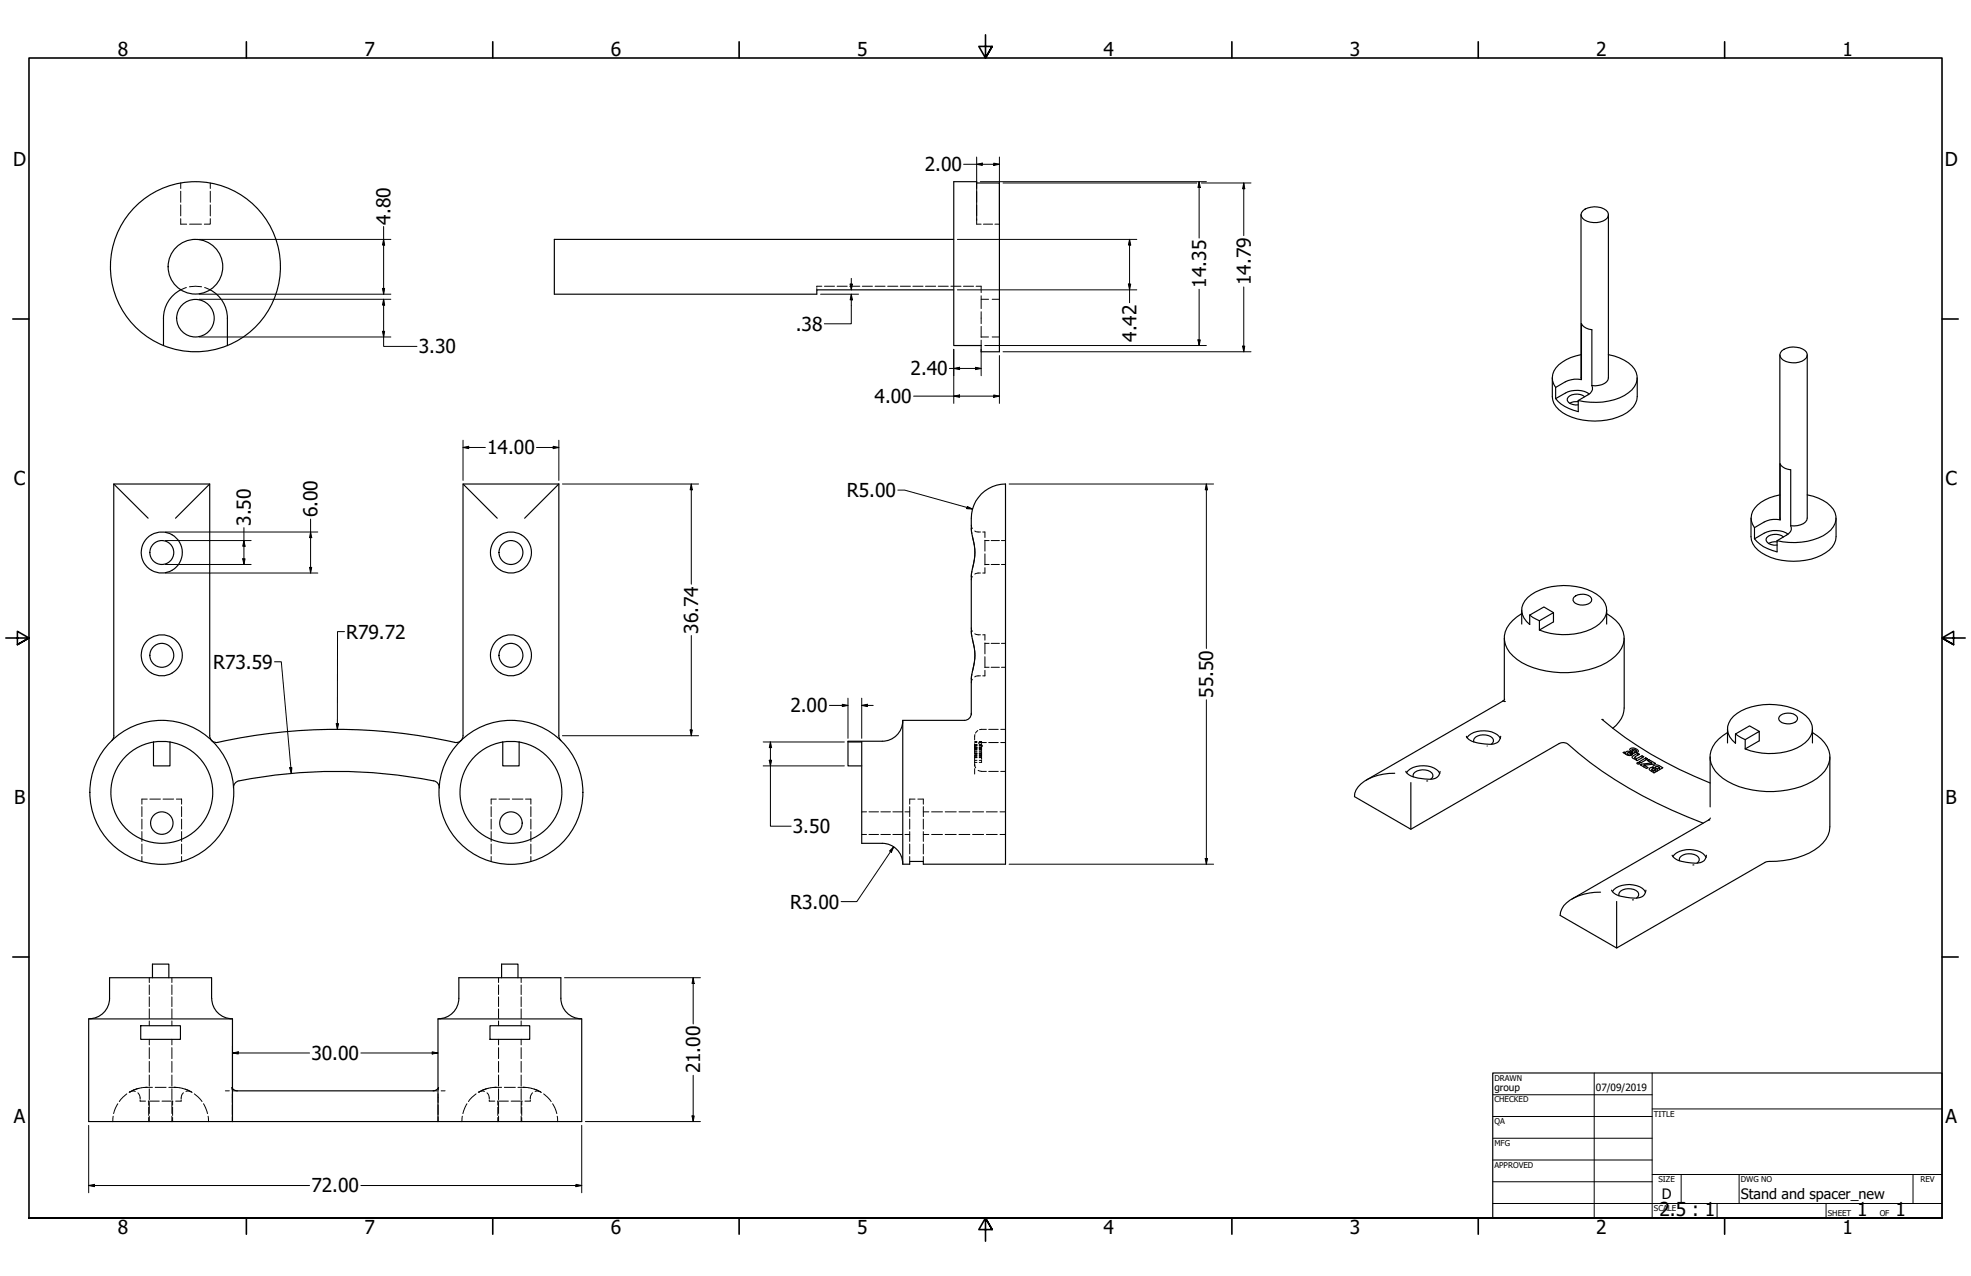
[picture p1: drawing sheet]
<svg xmlns="http://www.w3.org/2000/svg" width="864mm" height="559mm" viewBox="0 0 864 559" stroke-linecap="round" stroke-linejoin="round" font-family="sans-serif">
<!-- layer: Visible (ANSI) -->
<g fill="none" stroke="#000" stroke-width=".51">
<path d="M417.9 79.6h10v.5h10v74h-8v-2.8h-12zM692.7 94l.2 72.2M693.6 92.3a8.3 8.3 0 0 1 10.8 .5 2.74 2.74 0 0 1-2 4 9 9 0 0 1-9-1.2 2.19 2.19 0 0 1 .2-3.3zM704.7 94v71.5a5.1 5.1 0 0 1-5.7 3.5l-1.5-.2M417.9 104.8h-175v24h115v-1.9h60M79.1 126.9a14 14 0 0 0-7.5 12.4v12M92.1 126.9a14 14 0 0 1 7.5 12.5v11.9M692.7 155.3a17 17 0 0 0-11.9 7.2 6.7 6.7 0 0 0 .8 7.2M704.7 155.3a17.8 17.8 0 0 1 11.5 6.3 7.3 7.3 0 0 1-2.7 10.4 27.7 27.7 0 0 1-22 3.4M779.8 155.4l.2 72.2M780.7 153.7a8.4 8.4 0 0 1 10.8 .5 2.74 2.74 0 0 1-1.9 4 9 9 0 0 1-9.1-1.2 2.24 2.24 0 0 1 .2-3.3zM791.8 155.4v71.5a5 5 0 0 1-5.7 3.4h-1.5"/>
<path d="M680.1 165.5v8.2a9.8 9.8 0 0 0 6.5 8.1 29.3 29.3 0 0 0 26.3-1.1 9.1 9.1 0 0 0 4.5-7v-8.2M681.6 174.6a17.2 17.2 0 0 0 9.9 5.7v-4.9M681.6 169.7v4.9M691.5 175.9l-2 .1-1.7 .6M692.9 166.2a13.7 13.7 0 0 0-11.3 3.5M692.9 166.2v-24.5a5.2 5.2 0 0 0 4.6 2.7v24.4M694.3 173.7a5.3 5.3 0 0 0-7.6 1 3.6 3.6 0 0 0 4.8 2.6M696.3 172.5a10.5 10.5 0 0 0-10.4-.4l-4.3 2.5M697.5 168.8a2.93 2.93 0 0 1-1.7 4.1l-4.3 2.5M49.8 212l15.1 14.9M91.9 212l-15 14.9M202.9 212l15 14.9"/>
<path d="M244.9 212v110.2l.3 1.4 .6 .7M244.9 212h-42v110.2a3 3 0 0 1-3.7 2.9 242.5 242.5 0 0 0-104.7 .1 3 3 0 0 1-2.6-3v-110.2h-42.1v110.2M244.9 212l-15 14.9M779.8 216.7a17.2 17.2 0 0 0-11.8 7.1 6.8 6.8 0 0 0 .7 7.3M791.8 216.7a16.2 16.2 0 0 1 12.2 7.8 7.5 7.5 0 0 1-3.4 8.9 27.7 27.7 0 0 1-22 3.4M767.2 226.9v8.1a9.8 9.8 0 0 0 6.5 8.1 27.9 27.9 0 0 0 27.9-2.2 8.1 8.1 0 0 0 2.9-5.9v-8.1M768.7 236a16.6 16.6 0 0 0 9.9 5.7v-4.9M768.7 231.1v4.9M778.6 237.3l-2 .1-1.7 .6M780 227.6a10.5 10.5 0 0 0-7 1l-4.3 2.5M780 227.6v-24.5a5.3 5.3 0 0 0 4.6 2.6v24.6M781.4 235.1a5.3 5.3 0 0 0-7.6 1 3.6 3.6 0 0 0 4.8 2.6"/>
<path d="M783.5 233.9a10.7 10.7 0 0 0-10.5-.4l-4.3 2.5M784.6 230.3a2.91 2.91 0 0 1-1.8 4l-4.2 2.5M659.1 279.5v27M666.7 268.7a13.9 13.9 0 0 0-7.6 9.9 11.8 11.8 0 0 0 5.6 10.2 39.7 39.7 0 0 0 31.5 4.4 22.6 22.6 0 0 0 14.2-9.2 10.5 10.5 0 0 0-4.3-13.9l-2.1-1.4M666.7 267.2v6.1M670.2 269.4v4.1a7.5 7.5 0 0 1 .7-13.1 27.6 27.6 0 0 1 30.2 1 7.3 7.3 0 0 1-.3 11.8 27.9 27.9 0 0 1-26.3 2.7M670.2 269.4l4.3 2.4M674.5 271.8l6.2-3.5v4.1l-6.2 3.5M674.5 271.8v4.1M680.7 268.3l-4.2-2.5-6.3 3.6M689.7 261.5a5.5 5.5 0 0 1 7.6 .5 1.95 1.95 0 0 1-1.5 2.5 5.3 5.3 0 0 1-6.6-1.6zM704 267.2v6.1"/>
<path d="M711.6 279.5v30.6a11.6 11.6 0 0 1-5 8.9M395.5 315.6a9 9 0 0 1-8.9 9h-15.1v.3h6.1v44.4h9a9 9 0 0 1 8.9 9M425.6 312.5l-.7 1.8-1 .9-1.3 .3h-27.1v63h3.1v-1.2h6v1.2h36v-166.5a15 15 0 0 0-15 14.9 22.3 22.3 0 0 0 .5 8 24.7 24.7 0 0 1-.3 15.3l-.2 2.1v25.4a29.4 29.4 0 0 1 .8 15l-.8 4.7v15.6M659.3 306.2l-.8 .8-59.9 34.6M701.9 315a168 168 0 0 0 47.4 27.9M756.9 319.2v6.2M780.2 313.2a5.3 5.3 0 0 1 7.4 1.2 3.6 3.6 0 0 1-4.6 2.6 3.5 3.5 0 0 1-3.7-2.4zM794.1 319.2v6.2M49.9 322.2l-.1 .9-.8 1.2M67.2 324.9v10.5h7.3v-10.5M220.3 324.9v10.5h7.2v-10.5M371.5 324.9v10.5h6.1"/>
<path d="M611.1 338.6a20.5 20.5 0 0 0-16 6l-1.5 2.8-.1 1.5 24.7 14.3 64.9-37.6a3.6 3.6 0 0 1 3.9 .3 186.1 186.1 0 0 0 59.3 34.6M616 337.8a4.6 4.6 0 0 0 4.3 2.7l1.9 .4a9.4 9.4 0 0 0 7.8-.8l1-2.3M616.3 338.4a9.9 9.9 0 0 1 12-2l2 1.4 .5 1M642.5 322.5a5 5 0 0 0 4.2 2.7l2 .4a9.5 9.5 0 0 0 7.8-.8l1-2.3M642.8 323.1a10 10 0 0 1 12-2l1.2 .6 1.4 1.7M645.7 324.9a3.2 3.2 0 0 1 4-3.1 3.7 3.7 0 0 1 4.7 2.8l-1 1.3M651.6 326.7h.1M711.6 329.4v.4M712.2 329.6h-1l1 .6M712.2 329.6v.5M713 330v.6M713 329.8a.66 .66 0 0 1 .8-.4 .66 .66 0 0 1 .5 .6 .67 .67 0 0 1-.7 .4 .67 .67 0 0 1-.6-.6z"/>
<path d="M714.4 329.9v.9M714.8 329.4l-.6-.3a1.54 1.54 0 0 0-2 .5M714.8 329.4l.2 .1M714.8 329.4v1.3M714.9 329.4v1.2M715 329.5l.4-.2-1.3-1a2.24 2.24 0 0 1 3.8 .8l-2.6 .7a1.45 1.45 0 0 1-1.1 1.3 1.45 1.45 0 0 1-1.5-.6l-.5-.3M715 329.5v1.1M715.1 328.2v.9M715.2 328.1a1.19 1.19 0 0 1 1.7 .8 1.31 1.31 0 0 1-1.7-.8zM715.3 329.8v.5M715.4 329.4v.5M716.3 329.4v.3"/>
<path d="M716.3 331.7v.7M717 328.8v.7M717 332.5v.4M717.2 334.1l.5-.2 .7 .2a.58 .58 0 0 1-.6 .5 .58 .58 0 0 1-.6-.5zM717.5 329.8l.9 .5-2 1.2-.1 .3 .5 .3 2.7-1.1 .8 .4-3 1.7-.6-.4 .2-.3M717.5 329.8l-2.4 1.7 .5 .7 1.3 .2M717.5 329.8v1M718.2 333.6l2.9-1.7 .8 .5-3 1.7zM718.7 335l.5-.4 4.5-.5-1.9-1 .6-.4 3 1.6-.6 .3-4.5 .5 1.8 1.1-.7 .3zM719.2 334.6v.6M719.5 331v.9M720.3 335.1v.8"/>
<path d="M721.1 331.9v.9M722.4 332.7v.7M722.6 336.6l.7-.5 1.1 .1-.2-.5 .5-.5a3.4 3.4 0 0 1 3.9 1l-3.9 2.3-1.8-1.2zM723.7 334.1v.7M723.8 336.9v1M724.4 336.2v.4v-.4M724.6 337.6l-.8-.7 .6-.3 1.1 .5v.9M725.2 336v.9M725.5 337.1l-.9 .5v.8M727.1 337.1v-.9l-1 .5v1M727.1 336.2l-1.2-.6-.7 .3 .9 .8M749.3 331.5v21.9"/>
<path d="M756.9 320.8a12.8 12.8 0 0 0-7.6 11.6 13.5 13.5 0 0 0 7.7 9.8 40 40 0 0 0 39.2-1.3 11.3 11.3 0 0 0 5.2-12.1 14.9 14.9 0 0 0-7.3-8M760.4 321.4v4.1a7.5 7.5 0 0 1 .7-13.1 28.4 28.4 0 0 1 28.5-.2 7.5 7.5 0 0 1 1.4 13 27.6 27.6 0 0 1-26.3 2.8M760.4 321.4l4.3 2.5M764.7 323.9l6.1-3.6v4.1l-6.1 3.6M764.7 323.9v4.1M770.8 320.3l-4.2-2.4-6.2 3.5M801.8 331.5v30.6a12.4 12.4 0 0 1-6.8 10.1 40.2 40.2 0 0 1-21.2 5.2l-65.5 37.8-24.7-14.3a9.2 9.2 0 0 1 6.1-7.7 25.3 25.3 0 0 1 11.6-2.5M102.3 345.1l.2-1.2 1.1-1.5a210.4 210.4 0 0 1 87.6 0l1.1 1.5 .2 1.2M618.2 342.7v20.5M619.3 340.2a2.07 2.07 0 0 1 1.6-2.6 5.7 5.7 0 0 1 6.9 1.6l-.2 1.4-.7 .6M749.4 358.3l-.7 .8-59.9 34.6M732.7 374.5a6 6 0 0 0 5.2 2.9 11.4 11.4 0 0 0 8.8-.5l.8-1.4 .1-1"/>
<path d="M733 375.2a10 10 0 0 1 12-2.1l1.1 .7 1.4 1.7M735.9 376.9a3.2 3.2 0 0 1 4-3 3.7 3.7 0 0 1 4.6 2.8l-.9 1.3M706.1 389.8a6 6 0 0 0 5.4 2.9 12.7 12.7 0 0 0 8.2-.1 3.5 3.5 0 0 0 1.5-2.8M706.5 390.5a10 10 0 0 1 12-2.1l1.1 .7 1.4 1.7M708.3 394.8v20.4M709.4 392.3a3.2 3.2 0 0 1 4-3.1 3.7 3.7 0 0 1 4.6 2.8l-1 1.3M66.8 428.2v-6h7.2v6M92.7 437.2v-9h-44.7v9a9 9 0 0 1-9 9M92.8 437.2a9 9 0 0 0 9 9M219.8 428.2v-6h7.1v6M38.9 446.2h63v45h-63zM61.7 449.2h17.4v6h-17.4z"/>
<path d="M214.7 449.2h17.4v6h-17.4zM254.7 446.2a9 9 0 0 1-9-9v-9h-44.7v9a9 9 0 0 1-8.9 9M101.9 476.7l.8 .7 1.2 .3h85.9l1.2-.3 .9-.7M101.9 491.2h153v-45h-63v45"/>
<circle cx="85.6" cy="116.8" r="12"/>
<circle cx="85.6" cy="116.8" r="37.2"/>
<circle cx="85.6" cy="139.4" r="8.2"/>
<circle cx="70.9" cy="242" r="5.2"/>
<circle cx="70.9" cy="242" r="9"/>
<circle cx="223.9" cy="242" r="9"/>
<circle cx="223.9" cy="242" r="5.2"/>
<circle cx="70.9" cy="287" r="5.2"/>
<circle cx="70.9" cy="287" r="9"/>
<circle cx="223.9" cy="287" r="9"/>
<circle cx="223.9" cy="287" r="5.2"/>
<circle cx="70.9" cy="347" r="22.3"/>
<circle cx="70.9" cy="347" r="31.5"/>
<circle cx="223.9" cy="347" r="31.5"/>
<circle cx="223.9" cy="347" r="22.3"/>
<circle cx="70.9" cy="360.5" r="4.9"/>
<circle cx="223.9" cy="360.5" r="4.9"/>
</g>
<g fill="#000">
<circle cx="658.5" cy="307" r=".25"/>
<circle cx="659.1" cy="307.2" r=".25"/>
<circle cx="702" cy="315.1" r=".25"/>
<circle cx="724.4" cy="336.2" r=".25"/>
<circle cx="625.1" cy="342" r=".25"/>
<circle cx="748.7" cy="359.1" r=".25"/>
<circle cx="741.7" cy="378.8" r=".25"/>
<circle cx="715.3" cy="394.1" r=".25"/>
</g>
<!-- layer: Hidden (ANSI) -->
<g fill="none" stroke="#000" stroke-width=".44">
<path d="M79.2 95.8v2.4h2.6M79.2 80.1v2.5M79.2 83.8v4.8M79.2 89.7v4.9M83.1 98.2h5.2M92.1 95.8v2.4h-2.6M92.1 80.1v2.5M92.1 83.8v4.8M92.1 89.7v4.9M427.9 95.8v2.4h2M427.9 80.1v2.5M427.9 83.8v4.8"/>
<path d="M427.9 89.7v4.9M430.9 98.2h4M435.9 98.2h2M81.7 125.9l-2.5 1M83 125.6l2.7-.3 2.6 .3M89.7 125.9l2.4 1M357.9 126.4v.5M360.1 125.3h-2.2v.6M361.3 125.3h4.3M366.8 125.3h4.4M372.3 125.3h4.4M377.8 125.3h4.5"/>
<path d="M383.4 125.3h4.4M388.9 125.3h4.5M394.5 125.3h4.4M400 125.3h4.4M405.5 125.3h4.5M411.1 125.3h4.4M416.6 125.3h4.5M422.1 125.3h4.5M427.7 125.3h2.2v2.8M429.9 129.5v5.6M429.9 136.5v5.2M429.9 131.1h3.2"/>
<path d="M434.7 131.1h3.2M429.9 142.9v4.9M429.9 149v2.3M429.9 147.6h3.2M434.7 147.6h3.2M425.6 231.6l.2 2.1M425.6 230l.4 1.5M426 234.7l.9 4.1M427 239.8v4.3M427.1 232.5l.5 .4 2 .1M430.6 233h.9v2.4M431.5 236.6v4.8"/>
<path d="M431.5 236.7h1.9M434.3 236.7h3.6M438.8 236.7h1.8M425.8 250.3l-.2 2M426 252.5l-.4 1.5M426.9 245.1l-.9 4.1M429.6 251l-2.5 .4M431.5 242.6v4.8M431.5 248.6v2.4h-.9M431.5 247.2h1.9M434.3 247.2h3.6M438.8 247.2h1.8"/>
<path d="M425.6 276.6l.2 2.1M425.6 275l.4 1.5M426 279.7l.9 4.1M427.1 277.6l2.5 .4M430.6 278h.9v2.4M425.8 295.3l-.2 2.1M426 297.5l-.4 1.5M426.9 290.1l-.9 4.2M427 284.9v4.2M429.6 296l-2 .1-.5 .3M431.5 281.6v4.8M431.5 287.6v4.8"/>
<path d="M431.5 293.6v2.4h-.9M431.5 292.2h1.9M431.5 281.7h1.9M434.3 292.2h3.6M434.3 281.7h3.6M438.8 292.2h1.8M438.8 281.7h1.8M428.4 319.9l-1 1.2M432.2 319.4l-3 .1M433.2 319.4h4.2M438.5 319.4h2.1M427 334.8l.5 1.5"/>
<path d="M427 325.7v4l1.1 .1M427 336.6v2.4M427 330.6h1.1M427 326.1h1.1M427 325.2h1.1M427 326.3h1.1M427 328.9h1.1M427 327.7h1.1M427 328.3h1.1M427 328.2h1.1M427 331.7h1.1M427 324.7h1.1"/>
<path d="M427 327.5h1.1M427 329.2h1.1M427 331.8h1.1M427 333h1.1M427 326.7h1.1M427 327.4h1.1M427 326.6h1.1M427 331.3h1.1M427 333.9h1.1M427 330h1.1M427 327.6h1.1M427.2 321.7l-.2 2.3"/>
<path d="M427.6 326.1l-.6 1.2h1.1M428.1 330.8h-1.1v4.7M428.6 337.4l1.5 .4h2.1M428.8 325.4l1.3-.2v.4M429.1 333h1v.6M429.1 330.6h1l-1 .2M429.1 326.1h1M429.1 324.7h1v.3M429.1 326.7h1v.3M429.1 331.7h1v.8M429.1 325.2h3.1M429.1 328.9h1"/>
<path d="M429.1 327.7h1M429.1 328.3h1M429.1 328.2h1M429.1 327.3h1M429.1 327.5h1M429.1 329.2h1M429.1 331.8h1M429.1 326.6h1M429.1 330.6h1M429.1 327.6h1M430.1 325.8v.5h-1M430.1 327.2v.2h-1"/>
<path d="M430.1 326.6h.1M430.1 329.9l-1 .2h1M430.1 329.2v.6h-1M430.1 326.5v.1M430.1 327.4v.5M430.1 328.1v.6M430.1 330.3v.2M430.1 330.9v.4h-1M430.1 333.8l-1 .1M433.2 325.2h4.2M433.2 337.8h4.2M438.5 325.2h2.1"/>
<path d="M438.5 337.8h2.1M62.2 353.3v4.3M62.2 358.7v4.4M64.5 349.9h-2.3v2.3M65.7 349.9h4.6M71.4 349.9h4.7M77.3 349.9h2.3v2.3M79.6 353.3v4.3M79.6 358.7v4.4M215.2 353.3v4.3M215.2 358.7v4.4M217.5 349.9h-2.3v2.3"/>
<path d="M218.6 349.9h4.7M224.5 349.9h4.6M230.3 349.9h2.3v2.3M232.6 353.3v4.3M232.6 358.7v4.4M377.6 355.5h2.1M380.7 355.5h4.2M386 355.5h4.1M391.2 355.5h4.2M396.5 355.5h2.1M398.6 353.3v4.3M398.6 358.7v4.4"/>
<path d="M400.9 349.9h-2.3v2.3M402.1 349.9h2.5v2.3M404.6 353.3v4.3M404.6 358.7v4.4M404.6 355.5h2.4M408.2 355.5h4.7M414.1 355.5h4.9M420.2 355.5h4.7M426.1 355.5h4.9M432.2 355.5h4.7M438.1 355.5h2.5M62.2 364.2v4.3"/>
<path d="M62.2 369.6v4.4M62.2 375.1v2.2M79.6 364.2v4.3M79.6 369.6v4.4M79.6 375.1v2.2M215.2 364.2v4.3M215.2 369.6v4.4M215.2 375.1v2.2M232.6 364.2v4.3M232.6 369.6v4.4M232.6 375.1v2.2M377.6 365.4h2.1"/>
<path d="M380.7 365.4h4.2M386 365.4h4.1M391.2 365.4h4.2M396.5 365.4h2.1M398.6 364.2v4.3M398.6 369.6v4.4M398.6 375.1v2.2M404.6 364.2v4.3M404.6 369.6v4.4M404.6 375.1v2.2M404.6 365.4h2.4M408.2 365.4h4.7"/>
<path d="M414.1 365.4h4.9M420.2 365.4h4.7M426.1 365.4h4.9M432.2 365.4h4.7M438.1 365.4h2.5M65.4 428.2v2.1M65.4 431.4v4.1M65.4 436.6v4.2M75.3 428.2v2.1M75.3 431.4v4.1M75.3 436.6v4.2M218.4 428.2v2.1"/>
<path d="M218.4 431.4v4.1M218.4 436.6v4.2M228.3 428.2v2.1M228.3 431.4v4.1M228.3 436.6v4.2M65.4 441.8v4.2M65.4 447.1v2.1M65.4 455.2v2.4M65.4 458.8v4.8M75.3 441.8v4.2M75.3 447.1v2.1M75.3 455.2v2.4"/>
<path d="M75.3 458.8v4.8M218.4 441.8v4.2M218.4 447.1v2.1M218.4 455.2v2.4M218.4 458.8v4.8M228.3 441.8v4.2M228.3 447.1v2.1M228.3 455.2v2.4M228.3 458.8v4.8M55.6 479l-3.3 3.4M57.5 477.9l-.2 .1M58.7 477.3l-1 .5"/>
<path d="M59.3 478l-.9-.2-1.4 .4M60.4 478.6l.9 1.4 .1 1.3M60.7 476.6l-2.2 .7M60.9 476.6l-4.3 1.8M63 476.2h.4M63.6 476.2h3.2M64.4 476.2l-3.6 .4M65.4 464.8v4.8M65.4 470.8v4.8M65.4 476.8v4.8M68 476.2h4.8M74 476.2h3.2"/>
<path d="M75.3 464.8v4.8M75.3 470.8v4.8M75.3 476.8v4.8M76.4 476.2l3.5 .4M77.3 476.2h.5M79.9 476.6l4.3 1.8M80.4 478.6l-.6 .7-.4 2M81.1 476.9l1.1 .4M81.5 478l.9-.2 1.5 .4M82.3 477.4l.2 .1M82.8 477.6l.3 .2M83.3 477.9l.2 .1"/>
<path d="M83.7 478.1l.1 .1M85.2 479l1.7 1.5 1.6 1.9M98.7 477.7h1.8M101.8 479v3.8M101.9 476.7l-.3-.5 .1 1.1M102.2 477.7h1.7M189.8 477.7h1.7M191.9 476.7l.3-.5-.2 1.1M192 479v3.8M193.3 477.7h1.7M208.6 479l-1.8 1.5-1.6 1.9M210 478.1v.1"/>
<path d="M210.1 478.1l-.2 .1M210.4 477.9l-.2 .1M211.7 477.3l-.9 .5M212.3 478l-.9-.2-1.5 .4M213.4 478.6l.6 .7 .4 2M213.7 476.6l-2.1 .7M214.9 476.4l-3.4 1-2 1M216 476.2h.5M216.6 476.2h3.2M217.4 476.2l-2.4 .2M218.4 464.8v4.8M218.4 470.8v4.8"/>
<path d="M218.4 476.8v4.8M221 476.2h4.8M226.9 476.2h2.7M228.3 464.8v4.8M228.3 470.8v4.8M228.3 476.8v4.8M230.1 476.2h-.7l2.3 .2M230.3 476.2h.5M231.8 476.4l3.5 1 1.9 1M233.4 478.6l-.9 1.4-.2 1.3M234.1 476.9l1.1 .4M234.4 478l1-.2 1.5 .4"/>
<path d="M235.3 477.4l.2 .1M235.8 477.6l.2 .2M236.3 477.9l.2 .1M236.7 478.1l.2 .1M238.2 479l3.3 3.4M49.6 488.8l-.2 2.4M51.6 483.4l-1.8 4.3M61.4 481.7v.5h2.4M65 482.2h4.8M65.2 482.2v1.8M65.2 484.9v3.6M65.2 489.4v1.8"/>
<path d="M65.4 482.8v4.8M65.4 488.8v2.4M71 482.2h4.8M75.3 482.8v4.8M75.3 488.8v2.4M75.6 482.2v1.8M75.6 484.9v3.6M75.6 489.4v1.8M79.4 481.7v.5h-2.4M89.2 483.4l1.7 4.3M91.2 488.8l.2 2.4M101.8 483.9v4.2"/>
<path d="M101.8 489.1v2.1M192 483.9v4.2M192 489.1v2.1M202.6 488.8l-.2 2.4M204.6 483.4l-1.8 4.3M214.4 481.7v.5h2.4M218 482.2h4.8M218.1 482.2v1.8M218.1 484.9v3.6M218.1 489.4v1.8M218.4 482.8v4.8M218.4 488.8v2.4"/>
<path d="M224 482.2h4.8M228.3 482.8v4.8M228.3 488.8v2.4M228.6 482.2v1.8M228.6 484.9v3.6M228.6 489.4v1.8M232.3 481.7v.5h-2.3M242.1 483.4l1.9 4.3M244.2 488.8l.1 2.4"/>
</g>
<g fill="#000">
<circle cx="430.1" cy="326.6" r=".19"/>
<circle cx="430.1" cy="326.7" r=".19"/>
<circle cx="61.4" cy="480.8" r=".19"/>
<circle cx="79.4" cy="480.8" r=".19"/>
<circle cx="214.4" cy="480.8" r=".19"/>
<circle cx="232.3" cy="480.8" r=".19"/>
</g>
<!-- layer: Border (ANSI) -->
<g fill="none" stroke="#000" stroke-width=".7">
<path d="M107.9 18.3v7.1M215.9 18.3v7.1M323.8 18.3v7.1M431.8 15.2v10.2l-2.9-5.1h5.8l-2.9 5.1 2.9-5.1M539.8 18.3v7.1M647.7 18.3v7.1M755.6 18.3v7.1M5.6 139.7h7.1M850.9 139.7h7.1M2.5 279.4h10.2l-5.1-2.9v5.8l5.1-2.9-5.1 2.9M861.1 279.4h-10.2l5.1-2.9v5.8l-5.1-2.9 5.1 2.9M5.6 419.1h7.1"/>
<path d="M850.9 419.1h7.1M12.7 533.4v-508h838.2v508h-838.2h838.2M107.9 533.4v7.1M215.9 533.4v7.1M323.8 533.4v7.1M434.7 538.5l-2.9-5.1 2.9 5.1h-5.8l2.9-5.1v10.2M539.8 533.4v7.1M647.7 533.4v7.1M755.6 533.4v7.1"/>
</g>
<!-- layer: Title (ANSI) -->
<g fill="none" stroke="#000" stroke-width=".44">
<path d="M654 479.4h69.9M698.5 469.9v63.5M723.9 469.9v63.5M654 488.9h69.9M654 498.5h69.9M723.9 485.6h127M654 508h69.9M654 517.5h69.9M723.9 514.3h127M736.6 514.3v12.7M762 514.3v12.7M838.2 514.3v12.7"/>
<path d="M654 527h196.9M752.3 527v6.4M800.1 527v6.4"/>
</g>
<path d="M654 469.9h196.9v63.5h-196.9z" fill="none" stroke="#000" stroke-width=".51"/>
<!-- layer: Dimension (ANSI) -->
<g fill="none" stroke="#000" stroke-width=".44">
<path d="M422.2 71.9h15.7M427.9 71.9l2.5-.5v1.1zM427.9 68.8v27.7M429.5 79.6h99.1M435.4 71.4l2.5 .5-2.5 .6zM437.9 68.8v27.7M525.4 79.6l.5 2.5h-1zM525.4 79.6v24.7M168.1 99.2v29.6M439.5 80.1h84.9M526.4 80.1h21.7M545 80.1l.4 2.6h-1z"/>
<path d="M545 80.1v23.1M87.2 104.8h84.1M168.1 104.8l.4 2.5h-.9zM419.5 104.8h78.6M494.9 104.8l.5 2.5h-1zM494.9 104.8v27.8M87.2 128.8h84.1M87.2 131.1h84.1M167.6 126.3h.9l-.4 2.5zM168.1 131.1l.4 2.5h-.9zM168.1 131.1v20.6h14.6M359.5 128.8h16.7"/>
<path d="M372.5 124.4h1l-.5 2.5zM373 128.8l.5 2.5h-1zM373 128.8v13h-11.8M373 121.9v5M419.5 126.9h78.6M494.4 124.4h1l-.5 2.5zM525.4 126.7v24.6M545 125.7v28.4M87.2 147.6h84.1M167.6 145.1h.9l-.4 2.5zM417.9 153v23.7M429.9 153v11.5"/>
<path d="M431.5 151.3h97.1M437.9 155.7v21M439.5 154.1h108.6M524.9 148.8h1l-.5 2.5zM544.4 151.6h1l-.4 2.5zM400.3 173.5h37.6M416 161.4h13.9M417.9 161.4l2.5-.6v1.1zM417.9 173.5l2.5-.5v1zM427.4 160.8l2.5 .6-2.5 .5zM435.4 173l2.5 .5-2.5 .5zM202.9 196l2.5-.5v1z"/>
<path d="M202.9 196h9.8M202.9 192.8v17.6M235.1 196h9.8M242.4 195.5l2.5 .5-2.5 .5zM244.9 192.8v17.6M246.4 212h59.7M302.9 212l.4 2.5h-.9zM302.9 212v43.8M393.4 214.6h3l29.7 8.3M442.2 212h89.5M528.6 212l.5 2.5h-1zM528.6 212v72"/>
<path d="M72.5 236.7h37.5M72.5 233h66.8M106.9 236.7l.5 2.5h-1zM106.9 231.1v16.1M136.1 233l.5 2.5h-1zM136.1 227.3v23.7M423.9 221.8l2.2 1.1-2.5-.1zM72.5 247.2h37.5M72.5 251h66.8M106.4 244.7h1l-.5 2.5zM135.6 248.5h1l-.5 2.5zM150.9 276.6h-3l-.1 42.8"/>
<path d="M302.9 278.3v43.9M120.3 289.8h3l4.3 48.9M147.3 316.9h1l-.5 2.5zM302.4 319.7h.9l-.4 2.5zM363.4 308.9h8.1M369.1 308.4l2.4 .5-2.4 .5zM371.5 305.8v17.5M377.6 308.9l2.4-.5v1zM377.6 308.9h5M377.6 305.8v17.5M528.6 306.5v72M126.9 336.2h1l-.3 2.5z"/>
<path d="M246.4 322.2h59.7M334.4 324.9h35.6M334.4 335.4h35.6M337.1 332.9h1l-.5 2.5zM337.6 324.9l.5 2.5h-1zM337.6 324.9v36.9h9M389.8 372.7l1.8-1.9-1 2.4zM391.6 370.8l-16.2 24h-6.8M442.2 378.5h89.5M528.1 376h1l-.5 2.5zM247.3 428.2h59.6M303.7 428.2l.5 2.5h-1z"/>
<path d="M303.7 428.2v20.2M101.9 458v31.6M101.9 461.1l2.5-.5v1zM101.9 461.1h33.7M158.1 461.1h33.8M189.4 460.6l2.5 .5-2.5 .5zM303.7 470.9v20.3M38.9 492.8v29.6M254.9 492.8v29.6M256.5 491.2h50.4M303.2 488.7h1l-.5 2.5zM38.9 519.2l2.5-.5v1z"/>
<path d="M38.9 519.2h96.7M158.1 519.2h96.8M252.3 518.7l2.6 .5-2.6 .5z"/>
</g>
<g fill="#000">
<path d="M427.9 71.9l2.5-.5v1.1z" fill-rule="evenodd"/>
<path d="M435.4 71.4l2.5 .5-2.5 .6z" fill-rule="evenodd"/>
<path d="M525.4 79.6l.5 2.5h-1z" fill-rule="evenodd"/>
<path d="M545 80.1l.4 2.6h-1z" fill-rule="evenodd"/>
<path d="M168.1 104.8l.4 2.5h-.9z" fill-rule="evenodd"/>
<path d="M494.9 104.8l.5 2.5h-1z" fill-rule="evenodd"/>
<path d="M167.6 126.3h.9l-.4 2.5z" fill-rule="evenodd"/>
<path d="M168.1 131.1l.4 2.5h-.9z" fill-rule="evenodd"/>
<path d="M372.5 124.4h1l-.5 2.5z" fill-rule="evenodd"/>
<path d="M373 128.8l.5 2.5h-1z" fill-rule="evenodd"/>
<path d="M494.4 124.4h1l-.5 2.5z" fill-rule="evenodd"/>
<path d="M167.6 145.1h.9l-.4 2.5z" fill-rule="evenodd"/>
<path d="M524.9 148.8h1l-.5 2.5z" fill-rule="evenodd"/>
<path d="M544.4 151.6h1l-.4 2.5z" fill-rule="evenodd"/>
<path d="M417.9 161.4l2.5-.6v1.1z" fill-rule="evenodd"/>
<path d="M417.9 173.5l2.5-.5v1z" fill-rule="evenodd"/>
<path d="M427.4 160.8l2.5 .6-2.5 .5z" fill-rule="evenodd"/>
<path d="M435.4 173l2.5 .5-2.5 .5z" fill-rule="evenodd"/>
<path d="M202.9 196l2.5-.5v1z" fill-rule="evenodd"/>
<path d="M242.4 195.5l2.5 .5-2.5 .5z" fill-rule="evenodd"/>
<path d="M302.9 212l.4 2.5h-.9z" fill-rule="evenodd"/>
<path d="M528.6 212l.5 2.5h-1z" fill-rule="evenodd"/>
<path d="M106.9 236.7l.5 2.5h-1z" fill-rule="evenodd"/>
<path d="M136.1 233l.5 2.5h-1z" fill-rule="evenodd"/>
<path d="M423.9 221.8l2.2 1.1-2.5-.1z" fill-rule="evenodd"/>
<path d="M106.4 244.7h1l-.5 2.5z" fill-rule="evenodd"/>
<path d="M135.6 248.5h1l-.5 2.5z" fill-rule="evenodd"/>
<path d="M147.3 316.9h1l-.5 2.5z" fill-rule="evenodd"/>
<path d="M302.4 319.7h.9l-.4 2.5z" fill-rule="evenodd"/>
<path d="M369.1 308.4l2.4 .5-2.4 .5z" fill-rule="evenodd"/>
<path d="M377.6 308.9l2.4-.5v1z" fill-rule="evenodd"/>
<path d="M126.9 336.2h1l-.3 2.5z" fill-rule="evenodd"/>
<path d="M337.1 332.9h1l-.5 2.5z" fill-rule="evenodd"/>
<path d="M337.6 324.9l.5 2.5h-1z" fill-rule="evenodd"/>
<path d="M389.8 372.7l1.8-1.9-1 2.4z" fill-rule="evenodd"/>
<path d="M528.1 376h1l-.5 2.5z" fill-rule="evenodd"/>
<path d="M303.7 428.2l.5 2.5h-1z" fill-rule="evenodd"/>
<path d="M101.9 461.1l2.5-.5v1z" fill-rule="evenodd"/>
<path d="M189.4 460.6l2.5 .5-2.5 .5z" fill-rule="evenodd"/>
<path d="M303.2 488.7h1l-.5 2.5z" fill-rule="evenodd"/>
<path d="M38.9 519.2l2.5-.5v1z" fill-rule="evenodd"/>
<path d="M252.3 518.7l2.6 .5-2.6 .5z" fill-rule="evenodd"/>
</g>
<g font-size="8.4">
<text x="51.7" y="24.4">8</text>
<text x="159.6" y="24.4">7</text>
<text x="267.6" y="24.4">6</text>
<text x="375.5" y="24.4">5</text>
<text x="483.5" y="24.4">4</text>
<text x="591.4" y="24.4">3</text>
<text x="699.4" y="24.4">2</text>
<text x="807.3" y="24.4">1</text>
<text x="5.8" y="72.9">D</text>
<text x="405.2" y="75">2.00</text>
<text x="852.1" y="72.9">D</text>
<text x="171.1" y="98.4" transform="rotate(-90 171.1 98.4)">4.80</text>
<text x="528.4" y="125.9" transform="rotate(-90 528.4 125.9)">14.35</text>
<text x="548" y="124.8" transform="rotate(-90 548 124.8)">14.79</text>
<text x="348.7" y="144.8">.38</text>
<text x="498" y="149.7" transform="rotate(-90 498 149.7)">4.42</text>
<text x="183.5" y="154.7">3.30</text>
<text x="399" y="164.4">2.40</text>
<text x="383.2" y="176.5">4.00</text>
<text x="213.4" y="199">14.00</text>
<text x="6.1" y="212.6">C</text>
<text x="852.4" y="212.6">C</text>
<text x="371.1" y="217.7">R5.00</text>
<text x="139.1" y="226.5" transform="rotate(-90 139.1 226.5)">6.00</text>
<text x="109.9" y="230.3" transform="rotate(-90 109.9 230.3)">3.50</text>
<text x="151.7" y="279.7">R79.72</text>
<text x="305.9" y="277.5" transform="rotate(-90 305.9 277.5)">36.74</text>
<text x="93.4" y="292.9">R73.59</text>
<text x="531.6" y="305.6" transform="rotate(-90 531.6 305.6)">55.50</text>
<text x="346.3" y="312">2.00</text>
<text x="6.2" y="352.3">B</text>
<text x="852.5" y="352.3">B</text>
<text x="347.4" y="364.9">3.50</text>
<text x="346.3" y="397.9">R3.00</text>
<text x="136.5" y="464.2">30.00</text>
<text x="306.8" y="470.1" transform="rotate(-90 306.8 470.1)">21.00</text>
<text x="6.1" y="492">A</text>
<text x="852.4" y="492">A</text>
<text x="136.5" y="522.2">72.00</text>
<text x="727.1" y="532.5">2.5 : 1</text>
<text x="813.8" y="532.6">1</text>
<text x="830.5" y="532.6">1</text>
<text x="51.7" y="540.5">8</text>
<text x="159.6" y="540.5">7</text>
<text x="267.6" y="540.5">6</text>
<text x="375.5" y="540.5">5</text>
<text x="483.5" y="540.5">4</text>
<text x="591.4" y="540.5">3</text>
<text x="699.4" y="540.5">2</text>
<text x="807.3" y="540.5">1</text>
</g>
<g font-size="6.3">
<text x="728.1" y="524.9">D</text>
<text x="762.8" y="525">Stand and spacer_new</text>
</g>
<g font-size="4.4">
<text x="654.8" y="477.8">group</text>
<text x="699.3" y="478">07/09/2019</text>
</g>
<g font-size="3.5">
<text x="654.8" y="473.2">DRAWN</text>
<text x="654.8" y="482.8">CHECKED</text>
<text x="724.7" y="488.9">TITLE</text>
<text x="654.8" y="492.3">QA</text>
<text x="654.8" y="501.8">MFG</text>
<text x="654.8" y="511.4">APPROVED</text>
<text x="726.7" y="517.7">SIZE</text>
<text x="762.8" y="517.7">DWG NO</text>
<text x="841.4" y="517.7">REV</text>
<text x="724.7" y="530.4">SCALE</text>
<text x="800.9" y="532.6">SHEET</text>
<text x="823.6" y="532.6">OF</text>
</g>
</svg>
